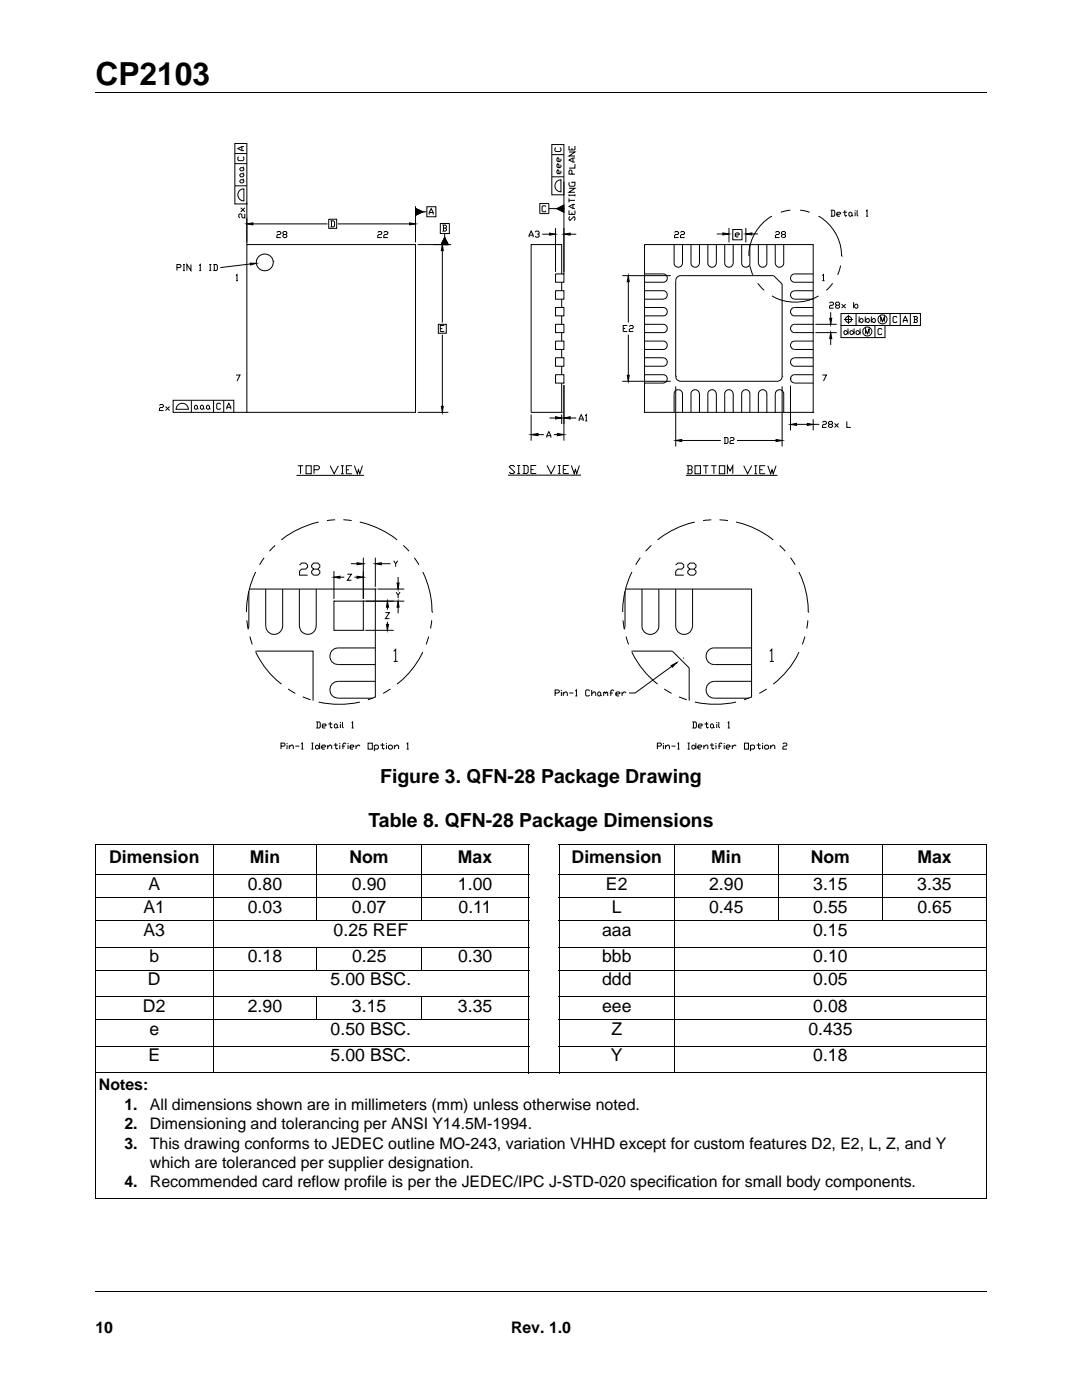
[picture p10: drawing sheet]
<svg xmlns="http://www.w3.org/2000/svg" width="216mm" height="279mm" viewBox="0 0 216 279" stroke-linecap="round" stroke-linejoin="round" font-family="sans-serif">
<path d="M19 18.4h177.8M19.1 257.8h177.8" fill="none" stroke="#000" stroke-width=".2"/>
<path d="M166.5 259.4h30.7v14.7h-30.7z" fill="#fff"/>
<g fill="none" stroke="#000" stroke-width=".2">
<path d="M19 168.6h86.6M19 174.5h86.6M19 179.1h86.6M19 168.6v70.4M42.5 168.4v45.7M63.2 168.4v15.4M84.1 168.4v15.4M105.5 168.6v45.5M111.5 168.6h85.4M111.5 174.5h85.4M111.5 179.1h85.4M111.6 168.6v45.5"/>
<path d="M134.6 168.4v45.7M155.3 168.4v15.4M176.1 168.4v15.4M196.8 168.6v70.4M19 183.7h86.6M19 189h86.6M19 193.6h86.6M19 198.9h86.6M63.2 188.9v4.8M63.2 198.8v4.8M84.1 188.9v4.8M84.1 198.8v4.8"/>
<path d="M111.5 183.7h85.4M111.5 189h85.4M111.5 193.6h85.4M111.5 198.9h85.4M19 203.5h86.6M19 208.8h86.6M19 214.1h177.9M111.5 203.5h85.4M111.5 208.8h85.4M19 239.1h177.9"/>
</g>
<path d="M29 27.5h157.9v125.2h-157.9z" fill="#fff"/>
<g fill="none" stroke="#000" stroke-width=".2">
<path d="M46.9 28.6h2.4v12.1h-2.4zM46.9 37.1h2.4M46.9 32.7h2.4M46.9 30.6h2.4M47.6 31.3l-.1 .2v.4l.1 .2h.9l.2-.2v-.4l-.2-.2M47.9 37.9l.8-.2v2.4a1.21 1.21 0 0 1-1.2-.8 1.21 1.21 0 0 1 .4-1.4zM48 35.9h.5l.2 .4-.2 .2h-.5l-.1-.2zM48 34.7h.5l.2 .4-.2 .2h-.5l-.1-.2zM48 33.5h.5l.2 .4-.2 .2h-.5l-.1-.2zM48.3 29.3v.8M48.7 35.7l-.2 .2M48.7 34.5l-.2 .2"/>
<path d="M48.7 33.3l-.2 .2M48.7 29.3h-.4l-.8 .4 .8 .4h.4M110.1 28.9h2.4v10h-2.4zM110.1 35.3h2.4M110.1 30.9h2.4M110.9 29.4l-.2 .3v.4l.2 .1h.8l.2-.1v-.4l-.2-.3M111.2 36.1l.7-.2v2.4a1.21 1.21 0 0 1-1.1-.8 1.21 1.21 0 0 1 .4-1.4zM111.9 34.1v.4l-.2 .2h-.4l-.2-.2v-.4l.2-.2 .2 .2v.6M111.9 32.9v.4l-.2 .2h-.4l-.2-.2v-.4l.2-.2 .2 .2v.6M111.9 31.7v.4l-.2 .2h-.4l-.2-.2v-.4l.2-.2 .2 .2v.6M112.5 36.3l.1 18.4M113.5 37.6h1.2l-1.2 .8h1.2"/>
<path d="M113.5 30.3h1.2l-1.2 .8h1.2M113.5 29.1v.8h1.2v-.8M113.5 38.8v.4M113.5 39.6v.8M113.5 40h1.2M113.5 39h1.2M113.5 36.4v.6l.2 .2h.8l.2-.2v-.6h-.6v.2M114.1 34.8v-.7l-.4-.1-.2 .1v.7h1.2M114.1 29.5v.4M114.3 31.5v.8M114.7 31.5h-.4l-.8 .4 .8 .4h.4M114.7 38.8v.4"/>
<path d="M114.7 32.7v.8h-1.2M35.3 53.4h.6l.2-.4-.2-.2h-.6v1.2M36.5 52.8h.4M36.5 54h.4M36.7 52.8v1.2M38.1 52.8v1.2l-.8-1.2v1.2M39.8 53l.2-.2v1.2M39.8 54h.4M41.8 52.8h.4M41.8 54h.4M42 52.8v1.2M42.6 52.8h.6l.2 .2v.8l-.2 .2h-.6"/>
<path d="M42.8 52.8v1.2M47.1 55l.2-.2v1.2M47.1 56h.4M48 41.5l.9 .8M48.9 41.5l-.9 .8M48.9 42.7v.8h-.4l-.2-.2v-.4l-.3-.2-.4 .2v.4l.3 .2M49.3 44.7l1.2-.2v.4zM49.3 48.8h33.6v33.5h-33.6zM49.3 48.8h.1M49.3 40.4v8.4M49.9 52.5l1.2 .1-1.1 .3zM49.9 52.7l-5.9 .7"/>
<path d="M50.5 44.7h14.8M51.1 52.6h.1M54.5 52.2h.1M55.2 46.4l.2-.2h.4l.2 .2-.2 .4h-.4l-.2 .2v.4h.8M56.6 46.8l-.1-.4 .1-.2h.4l.2 .4-.2 .2h-.4l-.1 .2 .1 .4h.4l.2-.2-.2-.4M65.6 43.8h1.6v1.8h-1.6zM66 44.1h.5l.3 .2v.8l-.3 .2h-.5M66.1 44.1v1.2M67.4 44.7h14.3M75.4 46.4l.2-.2h.4l.2 .2-.2 .4h-.4l-.2 .2v.4h.8M76.6 46.4l.2-.2h.4l.2 .2-.2 .4h-.4l-.2 .2v.4h.8M81.7 44.5l1.2 .2-1.2 .2z"/>
<path d="M82.9 41.6l1.5 .7h-1.5zM82.9 42.3h1.5l-1.5 .7zM82.9 48.8h.1M82.9 41.1v7.3M82.9 44.7h.1M82.9 41.6l1.5 .7-1.5 .7M83.4 48.8h6.6M83.6 42.3h1.6M85.2 41.3h1.8v2h-1.8zM85.6 42.8v-.4l.4-.8 .4 .8v.4M85.6 42.4h.8M87.9 44.6h1.8v2h-1.8z"/>
<path d="M88 48.8h1.5zM88.3 48.8h.1M88.3 50v14.4M88.3 48.8l.2 1.2h-.4zM88.3 44.9h.6l.2 .2-.2 .4M88.5 45.5h.4l.2 .4-.2 .2h-.6M88.5 44.9v1.2M88.7 47.4l.8 1.4h-1.5zM88.7 46.6v1.6M105.6 47.3v-.4l.4-.8 .4 .8v.4M105.6 46.9h.8M106.8 46.3l.2-.2h.4l.2 .4-.4 .2"/>
<path d="M107.4 46.7l.2 .2-.2 .4h-.4l-.2-.2M107.7 40.6h1.8v2h-1.8zM108.2 46.7h1.4M108.9 41.3l-.1-.2h-.4l-.2 .2v.8l.2 .2h.4l.1-.2M109.5 41.6h1.6M109.6 46.5l1.2 .2-1.2 .2zM110.8 58h1.7v1.7h-1.7zM110.8 54.7h1.7v1.6h-1.7zM110.8 54.7h.1M110.8 45.5v8.8M110.8 46.7h.1M111.1 41.6l1.4-.7v.7z"/>
<path d="M111.1 41.6l1.4 .8M111.1 41.6h1.4v.8zM112.1 56.3v1.7M112.1 59.7v1.7M112.1 54.7v-5.9h-6.1v33.5h6.1M112.5 40.9l-1.4 .7M112.5 46.7l1.3-.2v.4zM113.5 42v.8h1.2v-.8M113.7 43.2l-.2 .2v.4l.2 .2 .8-.8 .2 .2v.4l-.2 .2M113.8 46.7h1.2M114.1 42.4v.4M114.3 40.8v.8"/>
<path d="M114.7 40.8h-.4l-.8 .4 .8 .4h.4M124.2 55h9.6M125.4 55l.2 1.2h-.4zM125.4 56.2v8.2M128.6 48.8h33.7v33.5h-33.7zM128.6 54.7h3.7a.83 .83 0 0 1 .8 .8 .83 .83 0 0 1-.8 .8h-3.7M128.6 58h3.7a.85 .85 0 0 1 .8 .9 .85 .85 0 0 1-.8 .8h-3.7M134.5 48.8v3.7a.84 .84 0 0 0 .9 .8 .84 .84 0 0 0 .8-.8v-3.7M134.6 46.4l.2-.2h.4l.2 .2-.2 .4h-.4l-.2 .2v.4h.8M135.8 46.4l.2-.2h.4l.2 .2-.2 .4h-.4l-.2 .2v.4h.8M137.9 48.8v3.7a.85 .85 0 0 0 .8 .8 .85 .85 0 0 0 .9-.8v-3.7M141.2 48.8v3.7a.85 .85 0 0 0 .9 .8 .85 .85 0 0 0 .8-.8v-3.7"/>
<path d="M143 46.7h1.2M144.2 46.5l1.3 .2-1.3 .2zM144.6 48.8v3.7a.85 .85 0 0 0 .9 .8 .85 .85 0 0 0 .8-.8v-3.7M145.5 48.8h.1M145.5 45.5v2.9M146.2 45.8h1.9v2.1h-1.9zM146.7 46.9h.6l.3-.2-.3-.2h-.4l-.2 .2v.4l.2 .2h.4M148 48.8h1.6v3.7a.81 .81 0 0 1-.8 .8 .81 .81 0 0 1-.8-.8zM148.8 48.8h.1M148.8 46.7h.1M148.8 45.5v2.9M148.8 46.7l1.2-.2v.4z"/>
<path d="M149.6 53l.6 1.8M150 46.7h1.2M151.2 56.5l1.3 1.4M151.3 48.8v3.7a.85 .85 0 0 0 .9 .8 .85 .85 0 0 0 .8-.8v-3.7M154.1 43.2a9.1 9.1 0 0 0-4.7 7.9M154.1 59.1a9.3 9.3 0 0 0 9.2 0M154.7 48.8v3.7a.85 .85 0 0 0 .8 .8 .85 .85 0 0 0 .9-.8v-3.7M154.7 46.4l.2-.2h.4l.2 .2-.2 .4h-.4l-.2 .2v.4h.8M156.1 46.8l-.2-.2 .2-.4h.4l.2 .2-.2 .4h-.4l-.2 .2 .2 .4h.4l.2-.2-.2-.4M157.7 42l-1.9 .4M159.7 42l1.8 .4M162.3 54.7h-3.7a.83 .83 0 0 0-.9 .8 .83 .83 0 0 0 .9 .8h3.7"/>
<path d="M162.3 58h-3.7a.85 .85 0 0 0-.9 .9 .85 .85 0 0 0 .9 .8h3.7M163.3 43.2a9.1 9.1 0 0 1 4.6 7.9M164.1 55l.2-.2v1.2M164.1 56h.4M165.8 42h.6l.2 .1v.8l-.2 .3h-.6M166 42v1.2M166.2 56.5l-1.3 1.4M167 42.8h.6l.2-.3-.2-.1h-.4l-.2 .1v.4l.2 .3h.4M167.7 53l-.6 1.8M167.9 51.1h.1M168.2 42.4h.8M168.6 42v.9l.2 .3 .2-.3"/>
<path d="M169.4 42.5l.4-.1 .2 .1v.4l-.4 .3-.2-.3zM170 42.9l.2 .3M170.6 42v.1M170.6 42.4v.8M171 42v.9l.2 .3M172.8 42.1l.2-.1v1.2M172.8 43.2h.4M34.5 79.9h12.2v2.4h-12.2zM38.2 79.9v2.4M42.6 79.9v2.4M44.6 79.9v2.4M47.1 74.8h.8l-.6 1.3"/>
<path d="M87.5 64.7h1.5v1.8h-1.5zM87.9 65.6h.4M88.3 66.8v14.3M88.6 65h-.7v1.2h.7M110.8 64.7h1.7v1.7h-1.7zM110.8 61.4h1.7v1.6h-1.7zM110.8 68.1h1.7v1.6h-1.7zM110.8 71.4h1.7v1.7h-1.7zM110.8 74.8h1.7v1.7h-1.7zM112.1 63v1.7M112.1 66.4v1.7M112.1 69.7v1.7"/>
<path d="M112.1 73.1v1.7M112.1 76.5v5.8M112.5 76.5h.1M112.5 76.9v11M124.2 76.1h9.6M124.4 65.6h.4M125.2 74.9h.4l-.2 1.2zM125.2 65h-.8v1.2h.8M125.4 76.1h.1M125.4 66.8v8.1M125.6 65.2l.2-.2h.4l.2 .2-.2 .4h-.4l-.2 .2v.4h.8M128.6 61.4h3.7a.84 .84 0 0 1 .8 .8 .84 .84 0 0 1-.8 .8h-3.7"/>
<path d="M128.6 64.7h3.7a.83 .83 0 0 1 .8 .9 .83 .83 0 0 1-.8 .8h-3.7M128.6 68.1h3.7a.84 .84 0 0 1 .8 .8 .84 .84 0 0 1-.8 .8h-3.7M128.6 71.4h3.7a.85 .85 0 0 1 .8 .8 .85 .85 0 0 1-.8 .9h-3.7M128.6 74.8h3.7a.84 .84 0 0 1 .8 .8 .84 .84 0 0 1-.8 .9h-3.7M134.8 75.1h.1M134.8 75.1a.98 .98 0 0 0 1 1h19.4a.99 .99 0 0 0 .9-1M134.8 77.1v12M156.1 75.1h.1M156.1 75.1v-18.4l-1.7-1.7h-18.6a1 1 0 0 0-1 1v19.1M156.1 77.1v12M157.7 75.6h.1M157.7 76.9v9"/>
<path d="M162.3 64.7h.1M162.3 66.4h.1M162.3 61.4h-3.7a.84 .84 0 0 0-.8 .8 .84 .84 0 0 0 .8 .8h3.7M162.3 64.7h-3.7a.83 .83 0 0 0-.9 .9 .83 .83 0 0 0 .9 .8h3.7M162.3 68.1h-3.7a.84 .84 0 0 0-.9 .8 .84 .84 0 0 0 .9 .8h3.7M162.3 71.4h-3.7a.85 .85 0 0 0-.9 .8 .85 .85 0 0 0 .9 .9h3.7M162.3 74.8h-3.7a.84 .84 0 0 0-.9 .8 .84 .84 0 0 0 .9 .9h3.7M162.7 64.7h4.3M162.7 66.4h4.3M164.1 74.8h.8l-.6 1.3M165.5 60.5l.2-.2h.4l.2 .2-.2 .4h-.4l-.2 .2v.4h.8M165.6 63.5h.4l-.2 1.2z"/>
<path d="M165.8 66.4h.1M165.8 62.3v1.2M165.8 67.6v1.2M165.8 66.4l.2 1.2h-.4zM166.9 60.9l-.2-.4 .2-.2h.4l.2 .4-.2 .2h-.4l-.2 .4 .2 .2h.4l.2-.2-.2-.4M167.8 62.6h15.9v2.4h-15.9zM167.8 65h8.8v2.4h-8.8zM167.9 60.7l.8 .8M168.4 63.8h1.8M168.4 66.2l.4-.2 .4 .4-.4 .4h-.2l-.2-.2zM168.7 60.7l-.8 .8M169.2 65.6v1.2"/>
<path d="M169.3 62.8v1.8M169.6 66.2l.4-.2 .4 .4-.4 .4h-.2l-.2-.2zM170.3 61.1l.5-.4h.2l.2 .2v.4l-.4 .2zM170.3 60.3v1.2M170.4 65.6v1.2M170.8 66.2l.4-.2 .4 .4-.4 .4h-.2l-.2-.2zM170.8 62.6v2.4M171.4 63.2v1.2M171.6 65.6v1.2M171.8 63.6l.4 .2v.4l-.2 .2h-.2l-.4-.4zM172.7 63.2v1.2M172.7 66.6v-.9l.4 .9 .3-.9v.9"/>
<path d="M173.1 63.6l.4 .2v.4l-.2 .2h-.2l-.4-.4zM173.9 64l.4-.4h.2l.2 .2v.4l-.4 .2zM173.9 63.2v1.2M174.6 65v2.4M175.7 64.2v-1l.4 1 .4-1v1M176 65.8l-.2-.2h-.4l-.2 .2v.8l.2 .2h.4l.2-.2M177.6 62.6v2.4M179 63.4l-.2-.2h-.4l-.2 .2v.8l.2 .2h.4l.2-.2M179.6 62.6v2.4M180.2 64.4v-.4l.4-.8 .4 .8v.4M180.2 64h.8M181.7 62.6v2.4"/>
<path d="M182.2 63.2h.7l.1 .2-.1 .4M182.5 63.8h.4l.1 .4-.1 .2h-.7M182.5 63.2v1.2M31.8 80.9l.2-.2h.4l.2 .2-.2 .4h-.4l-.2 .2v.4h.8M33 81.1l.8 .8M33.8 81.1l-.8 .8M35.4 81a1.23 1.23 0 0 1 1.4-.5 1.23 1.23 0 0 1 .8 1.2h-2.5zM39 80.9l.4 .2v.4l-.2 .2-.4-.2v-.4zM39.4 81.5l.2 .2M40.2 80.9l.4 .2v.4l-.2 .2-.4-.2v-.4zM40.6 81.5l.2 .2M41.4 80.9l.4 .2v.4l-.2 .2-.4-.2v-.4z"/>
<path d="M41.8 81.5l.2 .2M44 80.7l-.2-.2h-.4l-.2 .2v.8l.2 .2h.4l.2-.2M45.3 81.7v-.4l.4-.8 .4 .8v.4M45.3 81.3h.8M46.7 82.3h2.6M59.2 94.9h13.4M59.4 92.9h1.1M60 92.9v1.7M61.1 92.9h1v1.7h-1zM62.7 93.7h.8l.2-.2v-.3l-.2-.3h-.8v1.7M65.9 92.9l.8 1.7 .8-1.7M68 92.9h.6"/>
<path d="M68 94.6h.6M68.3 92.9v1.7M69.1 93.7h.5M70.2 92.9h-1.1v1.7h1.1M70.7 92.9l.6 1.7 .2-.9 .3 .9 .5-1.7M82.9 82.3h.1M83.4 82.3h6.1M88.1 81.1h.4l-.2 1.2zM101.4 94.8h14.5M102.7 93.2l-.3-.3h-.5l-.3 .3 1.1 1-.3 .3h-.5l-.3-.3M103.2 94.5h.6M103.2 92.9h.6"/>
<path d="M103.5 92.9v1.6M104.3 92.9h.8l.3 .3v1l-.3 .3h-.8M104.6 92.9v1.6M105.9 93.7h.6M106 86.7l1.4-.2v.5zM106 82.7v5.2M107 92.9h-1.1v1.6h1.1M107.4 86.7h1.1M109.1 87.4v-.4l.4-.9 .4 .9v.4M109.1 87h.8M109.2 92.9l.8 1.6 .8-1.6M109.6 83.4h1.2"/>
<path d="M110.5 86.7h.7M110.8 83.2l1.3 .2-1.3 .2zM111.2 86.5l1.3 .2-1.3 .3zM111.3 94.5h.5M111.3 92.9h.5M111.6 92.9v1.6M112.1 82.3h.1M112.1 82.7v1.9M112.4 93.7h.5M112.5 86.7h.1M112.5 83.4h.1M112.5 83.4l1.3-.2v.4z"/>
<path d="M113.5 92.9h-1.1v1.6h1.1M113.8 83.4h1.2M114 92.9l.6 1.6 .2-.8 .3 .8 .5-1.6M115.6 84v-.4l.4-.8 .4 .8v.4M115.6 83.6h.8M116.8 83l.2-.2v1.2M116.8 84h.4M134.5 82.3v-3.7a.84 .84 0 0 1 .9-.8 .84 .84 0 0 1 .8 .8v3.7M134.8 87.9l1.2-.2v.4zM136 87.9h7.8M136.8 94.9h18.3M137 92.9h.9l.2 .3v.3l-.2 .2"/>
<path d="M137.3 92.9v1.7M137.3 93.7h.6l.2 .3v.3l-.2 .3h-.9M137.9 82.3v-3.7a.85 .85 0 0 1 .8-.8 .85 .85 0 0 1 .9 .8v3.7M138.7 92.9h1.1v1.7h-1.1zM140.3 92.9h1.1M140.8 92.9v1.7M141.2 82.3v-3.7a.85 .85 0 0 1 .9-.8 .85 .85 0 0 1 .8 .8v3.7M141.9 92.9h1.1M142.5 92.9v1.7M143.5 92.9h1.1v1.7h-1.1zM144.5 87.3h.6l.2 .2v.8l-.2 .2h-.6M144.6 82.3v-3.7a.85 .85 0 0 1 .9-.8 .85 .85 0 0 1 .8 .8v3.7"/>
<path d="M144.7 87.3v1.2M145.1 94.6v-1.7l.6 1.1 .5-1.1v1.7M145.7 87.5l.2-.2h.4l.2 .2-.2 .4h-.4l-.2 .2v.4h.8M147.1 87.9h7.8M148 82.3v-3.7a.82 .82 0 0 1 .8-.8 .82 .82 0 0 1 .8 .8v3.7M148.4 92.9l.8 1.7 .8-1.7M150.5 92.9h.6M150.5 94.6h.6M150.8 92.9v1.7M151.3 82.3v-3.7a.85 .85 0 0 1 .9-.8 .85 .85 0 0 1 .8 .8v3.7M151.6 93.7h.6M152.7 92.9h-1.1v1.7h1.1"/>
<path d="M153.2 92.9l.6 1.7 .3-.9 .2 .9 .6-1.7M154.7 82.3v-3.7a.85 .85 0 0 1 .8-.8 .85 .85 0 0 1 .9 .8v3.7M154.9 87.7l1.2 .2-1.2 .2zM156.1 87.9h.1M157.7 84.7l1.2-.2v.4zM158.9 84.7h2.2M161.1 84.5l1.2 .2-1.2 .2zM162.3 82.3h.1M162.3 84.7h.1M162.3 83.7v2.2M162.3 84.7h1.2M164.1 84.3l.2-.2h.4l.2 .2-.2 .4h-.4l-.2 .2v.4h.8"/>
<path d="M165.5 84.7l-.2-.4 .2-.2h.4l.2 .4-.2 .2h-.4l-.2 .4 .2 .2h.4l.2-.2-.2-.4M166.5 84.5l.8 .8M167.3 84.5l-.8 .8M169 84.1v1.2h.8M49.7 118v6.9l-.2 .7M49.7 117.6h25.2v21.5M51 114.2a18.2 18.2 0 0 0-1.8 8M52.7 111.3l-.9 1.4M53 117.6v7.3a1.69 1.69 0 0 0 1.7 1.7 1.69 1.69 0 0 0 1.7-1.7v-7.3M54.9 108.8l-1.1 1.2M59.7 117.6v7.3a1.68 1.68 0 0 0 1.7 1.7 1.68 1.68 0 0 0 1.7-1.7v-7.3M59.8 112.8l.4-.4h.8l.4 .4v.4l-.4 .4h-.8l-.4 .4v.8h1.6"/>
<path d="M63.4 113.6l.4 .4v.4l-.4 .4h-.8l-.4-.4v-.4l.4-.4h.8l.4-.4v-.4l-.4-.4h-.8l-.4 .4v.4l.4 .4M63.6 104.2a18.4 18.4 0 0 0-7.4 3.6M66.6 120h5.9v5.8h-5.9zM66.6 115.2l1.2-.2v.4zM66.6 120h.1M66.6 114v5.5M66.9 103.7l-1.7 .2M67.8 115.2h.9M68.5 103.7l1.7 .2M69.3 114.6h.8l-.8 1.2h.8M70 112.5h1.2M70.7 115.2h.5"/>
<path d="M71.2 112.3l1.3 .2-1.3 .2zM71.2 115l1.3 .2-1.3 .2zM71.8 104.2a18.4 18.4 0 0 1 7.4 3.6M72.5 120h.1M72.5 112.5h.1M72.5 115.2h.1M72.5 111.3v8.2M72.9 120h7.8M74.9 112.5l1.2-.2v.4zM74.9 117.6h.1M74.9 111.3v5.8M75.3 117.6h5.4"/>
<path d="M76.1 112.5h1.8M77.3 120l.2 1.2h-.4zM78.5 111.9l.5 .6v.6M79 118.2l.4 .6v.6M79.2 116.4h.4l-.2 1.2zM79.4 111.9l-.4 .6M79.4 115.1v1.3M79.4 120l.2 1.2h-.4zM79.8 118.2l-.4 .6M80.5 108.8l1.1 1.2M82.7 111.3l.9 1.4M84.4 114.2a18.3 18.3 0 0 1 1.8 8"/>
<path d="M124.7 118v6.9l-.1 .7M124.8 117.6h25.2v21.5M126.1 114.2a18.1 18.1 0 0 0-1.9 8M127.8 111.3l-.9 1.4M128.1 117.6v7.3a1.68 1.68 0 0 0 1.7 1.7 1.68 1.68 0 0 0 1.7-1.7v-7.3M130 108.8l-1.2 1.2M134.8 117.6v7.3a1.68 1.68 0 0 0 1.7 1.7 1.68 1.68 0 0 0 1.7-1.7v-7.3M134.8 112.8l.4-.4h.8l.4 .4v.4l-.4 .4h-.8l-.4 .4v.8h1.6M138.5 113.6l.4 .4v.4l-.4 .4h-.9l-.4-.4v-.4l.4-.4h.9l.4-.4v-.4l-.4-.4h-.9l-.4 .4v.4l.4 .4M138.6 104.2a18.2 18.2 0 0 0-7.4 3.6M141.9 103.7l-1.6 .2M143.6 103.7l1.7 .2"/>
<path d="M146.9 104.2a18.1 18.1 0 0 1 7.4 3.6M155.6 108.8l1.1 1.2M157.7 111.3l1 1.4M159.4 114.2a17.9 17.9 0 0 1 1.9 8M49.3 123.8l.2 1.6M49.9 127l.4 1.6M50.9 129.9h11.6v9.9M51 130.1a17.4 17.4 0 0 0 5.2 6.4M57.5 137.5l1.4 .9M60.4 139.1l1.6 .6M72.5 125.8h.1M72.9 125.8h5.6"/>
<path d="M74.9 129.3h-7.4a1.66 1.66 0 0 0-1.7 1.7 1.66 1.66 0 0 0 1.7 1.6h7.4M74.9 136h-7.4a1.68 1.68 0 0 0-1.7 1.7 1.68 1.68 0 0 0 1.7 1.6h6.9M75 139.1l-1.6 .6M76.9 122.3h.8l-.8 1.2h.8M77.1 124.6h.4l-.2 1.2zM77.3 121.2v.5M77.3 124.1v.5M77.9 137.5l-1.4 .9M78.5 130l.5-.4v2.4M78.5 132h.9M79.4 121.2v1.2M84.4 130.1a17.7 17.7 0 0 1-5.2 6.4"/>
<path d="M85.5 127l-.5 1.6M86.1 123.8l-.2 1.6M86.2 122.2h.1M110.8 138.3h.6l.2-.2v-.2l-.2-.2h-.6v1.2M112 137.7v.2M112 138.1v.8M112.4 138.5l.4-.4h.2l.2 .2v.6M112.4 138.1v.8M113.6 138.3h.8M114.8 137.9l.2-.2v1.2M114.8 138.9h.4M117.7 137.9l-.2-.2h-.5l-.1 .2v.8l.1 .2h.5l.2-.2"/>
<path d="M118.1 138.5l.4-.4h.2l.2 .2v.6M118.1 137.7v1.2M119.5 138.1l.4 .2v.4l-.2 .2-.4-.2v-.4zM119.9 138.7l.2 .2M120.5 138.3l.2-.2 .2 .4M120.5 138.1v.8M120.9 138.3l.2-.2 .2 .2v.6M121.7 138.3h.6M122.5 137.9l-.2-.2-.4 .2v1M122.9 138.5h.6l.2-.2-.2-.2h-.4l-.2 .2v.4l.2 .2h.4M124.1 138.1v.8M124.3 123.8l.3 1.6"/>
<path d="M124.9 127l.5 1.6M124.9 138.3l-.4-.2-.4 .4M126 129.9h8.2l3.3 3.4v6.5M126.1 130.1a17.6 17.6 0 0 0 5.1 6.4M132.5 137.5l1.5 .9M133.9 132.8l1.1-.5-.8 .9zM134 133l-7.3 5.3h-1.2M135 132.3h.1M135.5 139.1l1.5 .6M136.3 131.3h.1M150 129.3h-7.4a1.66 1.66 0 0 0-1.7 1.7 1.66 1.66 0 0 0 1.7 1.6h7.4M150 136h-7.4a1.68 1.68 0 0 0-1.7 1.7 1.68 1.68 0 0 0 1.7 1.6h6.8"/>
<path d="M150 139.1l-1.5 .6M153 137.5l-1.5 .9M153.6 130l.4-.4v2.4M153.6 132h.8M159.4 130.1a17 17 0 0 1-5.1 6.4M160.6 127l-.5 1.6M161.2 123.8l-.2 1.6M161.3 122.2h.1M56.1 148.9h.6l.2-.4-.2-.2h-.6v1.2M57.3 148.3v.2M57.3 148.7v.8M57.7 149.1l.4-.4h.2l.2 .2v.6"/>
<path d="M57.7 148.7v.8M58.9 148.9h.8M60.1 148.5l.2-.2v1.2M60.1 149.5h.4M62.1 149.5h.4M62.1 148.3h.4M62.3 148.3v1.2M62.9 148.9l.5-.2 .4 .4-.4 .4h-.2l-.3-.2zM63.1 144.1h.6l.2 .2v.8l-.2 .2h-.6M63.3 144.1v1.2M63.6 140.1a18.5 18.5 0 0 0 8.2 0M63.8 148.3v1.2"/>
<path d="M64.2 149.1h.6l.2-.2-.2-.2h-.4l-.2 .2v.4l.2 .2h.4M64.3 144.9h.6l.2-.2-.2-.2h-.4l-.2 .2v.4l.2 .2h.4M65.4 149.1l.4-.4h.2l.2 .2v.6M65.4 148.7v.8M65.5 144.5h.8M65.9 144.1v1l.2 .2 .2-.2M66.6 148.7h.8M66.9 144.5l.4 .2v.4l-.2 .2-.4-.2v-.4zM67 148.3v1l.2 .2 .2-.2M67.3 145.1l.2 .2M67.8 148.3v.2M67.8 148.7v.8"/>
<path d="M67.9 144.1v.2M67.9 144.5v.8M68.2 148.9h.6M68.3 144.1v1l.3 .2M69 148.5l-.2-.2-.4 .2v1M69.4 148.3v.2M69.4 148.7v.8M69.8 149.1h.6l.2-.2-.2-.2h-.4l-.2 .2v.4l.2 .2h.4M70.2 144.3l.2-.2v1.2M70.2 145.3h.4M71 148.7v.8M71.8 148.9l-.4-.2-.4 .4"/>
<path d="M73.4 148.3h.9v1.2h-.9zM74.7 148.9l.2-.2h.4l.2 .2v.4l-.2 .2h-.6M74.7 148.7v1.2M75.9 148.7h.8M76.3 148.3v1l.2 .2 .2-.2M77.1 148.3v.2M77.1 148.7v.8M77.7 148.7h.4l.2 .2v.4l-.2 .2h-.4l-.2-.2v-.4zM78.7 149.1l.4-.4h.2l.2 .2v.6M78.7 148.7v.8M81.2 148.5l.2-.2v1.2M81.2 149.5h.4"/>
<path d="M131.2 148.9h.6l.2-.4-.2-.2h-.6v1.2M132.4 148.3v.2M132.4 148.7v.8M132.8 149.1l.4-.4h.2l.2 .2v.6M132.8 148.7v.8M134 148.9h.8M135.2 148.5l.2-.2v1.2M135.2 149.5h.4M137.2 149.5h.4M137.2 148.3h.4M137.4 148.3v1.2M138.2 144.1h.6l.2 .2v.8l-.2 .2h-.6"/>
<path d="M138.2 148.7h.3l.4 .4-.4 .4-.5-.2v-.4zM138.4 144.1v1.2M138.6 140.1a18.9 18.9 0 0 0 8.3 0M138.9 148.3v1.2M139.2 149.1h.6l.2-.2-.2-.2h-.4l-.2 .2v.4l.2 .2h.4M139.4 144.9h.6l.2-.2-.2-.2h-.4l-.2 .2v.4l.2 .2h.4M140.4 149.1l.4-.4h.3l.1 .2v.6M140.4 148.7v.8M140.6 144.5h.8M141 144.1v1l.2 .2 .2-.2M141.6 148.7h.9M142 144.5l.4 .2v.4l-.2 .2-.4-.2v-.4z"/>
<path d="M142 148.3v1l.3 .2 .2-.2M142.4 145.1l.2 .2M142.9 148.3v.2M142.9 148.7v.8M143 144.1v.2M143 144.5v.8M143.3 148.9h.6M143.4 144.1v1l.2 .2M144.1 148.5l-.2-.2-.4 .2v1M144.5 148.3v.2M144.5 148.7v.8M144.9 149.1h.6l.2-.2-.2-.2h-.4l-.2 .2v.4l.2 .2h.4"/>
<path d="M145.2 144.3l.2-.2v1.2M145.2 145.3h.4M146.1 148.7v.8M146.9 148.9l-.4-.2-.4 .4M148.5 148.3h.9v1.2h-.9zM149.8 148.9l.2-.2h.3l.3 .2v.4l-.3 .2h-.5M149.8 148.7v1.2M151 148.7h.8M151.4 148.3v1l.2 .2 .2-.2M152.2 148.3v.2M152.2 148.7v.8M152.8 148.7h.4l.2 .2v.4l-.2 .2h-.4l-.2-.2v-.4z"/>
<path d="M153.8 149.1l.6-.4 .2 .2v.6M153.8 148.7v.8M156.2 148.5l.2-.2h.4l.2 .2-.2 .4h-.4l-.2 .2v.4h.8"/>
<circle cx="52.8" cy="52.4" r="1.68"/>
<circle cx="169.3" cy="63.7" r=".61"/>
<circle cx="173.1" cy="66.2" r=".92"/>
<circle cx="176.1" cy="63.8" r=".91"/>
</g>
<g fill="#000">
<path d="M49.9 52.5l1.2 .1-1.1 .3zM49.3 44.7l1.2-.2v.4zM81.7 44.5l1.2 .2-1.2 .2zM82.9 41.6l1.5 .7h-1.5zM82.9 42.3h1.5l-1.5 .7zM88 48.8h1.5zM88.3 48.8l.2 1.2h-.4zM88.7 47.4l.8 1.4h-1.5zM109.6 46.5l1.2 .2-1.2 .2zM111.1 41.6h1.4v.8zM111.1 41.6l1.4-.7v.7zM112.5 46.7l1.3-.2v.4z"/>
<path d="M125.4 55l.2 1.2h-.4zM144.2 46.5l1.3 .2-1.3 .2zM148.8 46.7l1.2-.2v.4zM125.2 74.9h.4l-.2 1.2zM165.6 63.5h.4l-.2 1.2zM165.8 66.4l.2 1.2h-.4zM88.1 81.1h.4l-.2 1.2zM106 86.7l1.4-.2v.5zM110.8 83.2l1.3 .2-1.3 .2zM111.2 86.5l1.3 .2-1.3 .3zM112.5 83.4l1.3-.2v.4zM134.8 87.9l1.2-.2v.4z"/>
<path d="M154.9 87.7l1.2 .2-1.2 .2zM157.7 84.7l1.2-.2v.4zM161.1 84.5l1.2 .2-1.2 .2zM66.6 115.2l1.2-.2v.4zM71.2 112.3l1.3 .2-1.3 .2zM71.2 115l1.3 .2-1.3 .2zM74.9 112.5l1.2-.2v.4zM79.2 116.4h.4l-.2 1.2zM77.3 120l.2 1.2h-.4zM77.1 124.6h.4l-.2 1.2zM79.4 120l.2 1.2h-.4zM133.9 132.8l1.1-.5-.8 .9z"/>
</g>
<text font-size="6.3" x="19" y="16.9">CP2103</text>
<g font-size="3.9">
<text x="75.9" y="156.3">Figure 3. QFN-28 Package Drawing</text>
<text x="73.5" y="165.1">Table 8. QFN-28 Package Dimensions</text>
</g>
<g font-size="3.5">
<text x="21.8" y="172.3">Dimension</text>
<text x="49.8" y="172.3">Min</text>
<text x="69.7" y="172.3">Nom</text>
<text x="91.4" y="172.3">Max</text>
<text x="114.1" y="172.3">Dimension</text>
<text x="141.9" y="172.3">Min</text>
<text x="161.8" y="172.3">Nom</text>
<text x="183.1" y="172.3">Max</text>
<text x="29.6" y="177.6">A</text>
<text x="49.4" y="177.6">0.80</text>
<text x="70.2" y="177.6">0.90</text>
<text x="91.4" y="177.6">1.00</text>
<text x="120.9" y="177.6">E2</text>
<text x="141.5" y="177.6">2.90</text>
<text x="162.3" y="177.6">3.15</text>
<text x="183" y="177.6">3.35</text>
<text x="28.6" y="182.2">A1</text>
<text x="49.4" y="182.2">0.03</text>
<text x="70.2" y="182.2">0.07</text>
<text x="91.5" y="182.2">0.11</text>
<text x="122.1" y="182.2">L</text>
<text x="141.5" y="182.2">0.45</text>
<text x="162.3" y="182.2">0.55</text>
<text x="183.1" y="182.2">0.65</text>
<text x="28.6" y="186.8">A3</text>
<text x="66.6" y="186.8">0.25 REF</text>
<text x="120.1" y="186.8">aaa</text>
<text x="162.3" y="186.8">0.15</text>
<text x="29.5" y="196.6">D</text>
<text x="29.8" y="192.1">b</text>
<text x="49.4" y="192.1">0.18</text>
<text x="66" y="196.6">5.00 BSC.</text>
<text x="70.2" y="192.1">0.25</text>
<text x="91.4" y="192.1">0.30</text>
<text x="120.2" y="192.1">bbb</text>
<text x="120.2" y="196.6">ddd</text>
<text x="162.3" y="192.1">0.10</text>
<text x="162.3" y="196.6">0.05</text>
<text x="28.5" y="201.9">D2</text>
<text x="49.4" y="201.9">2.90</text>
<text x="70.2" y="201.9">3.15</text>
<text x="91.4" y="201.9">3.35</text>
<text x="120.1" y="201.9">eee</text>
<text x="162.3" y="201.9">0.08</text>
<text x="29.8" y="206.5">e</text>
<text x="66" y="206.5">0.50 BSC.</text>
<text x="122" y="206.5">Z</text>
<text x="161.3" y="206.5">0.435</text>
<text x="29.6" y="211.8">E</text>
<text x="66" y="211.8">5.00 BSC.</text>
<text x="121.9" y="211.8">Y</text>
<text x="162.3" y="211.8">0.18</text>
</g>
<g font-size="3.2">
<text x="19.7" y="217.6">Notes:</text>
<text x="24.8" y="221.5">1.</text>
<text x="29.9" y="221.5">All dimensions shown are in millimeters (mm) unless otherwise noted.</text>
<text x="24.8" y="225.3">2.</text>
<text x="29.9" y="225.3">Dimensioning and tolerancing per ANSI Y14.5M-1994.</text>
<text x="24.8" y="229.2">3.</text>
<text x="29.9" y="229.2">This drawing conforms to JEDEC outline MO-243, variation VHHD except for custom features D2, E2, L, Z, and Y</text>
<text x="29.9" y="233.1">which are toleranced per supplier designation.</text>
<text x="24.8" y="237">4.</text>
<text x="29.9" y="237">Recommended card reflow profile is per the JEDEC/IPC J-STD-020 specification for small body components.</text>
<text x="19" y="266">10</text>
<text x="102" y="266">Rev. 1.0</text>
</g>
</svg>
